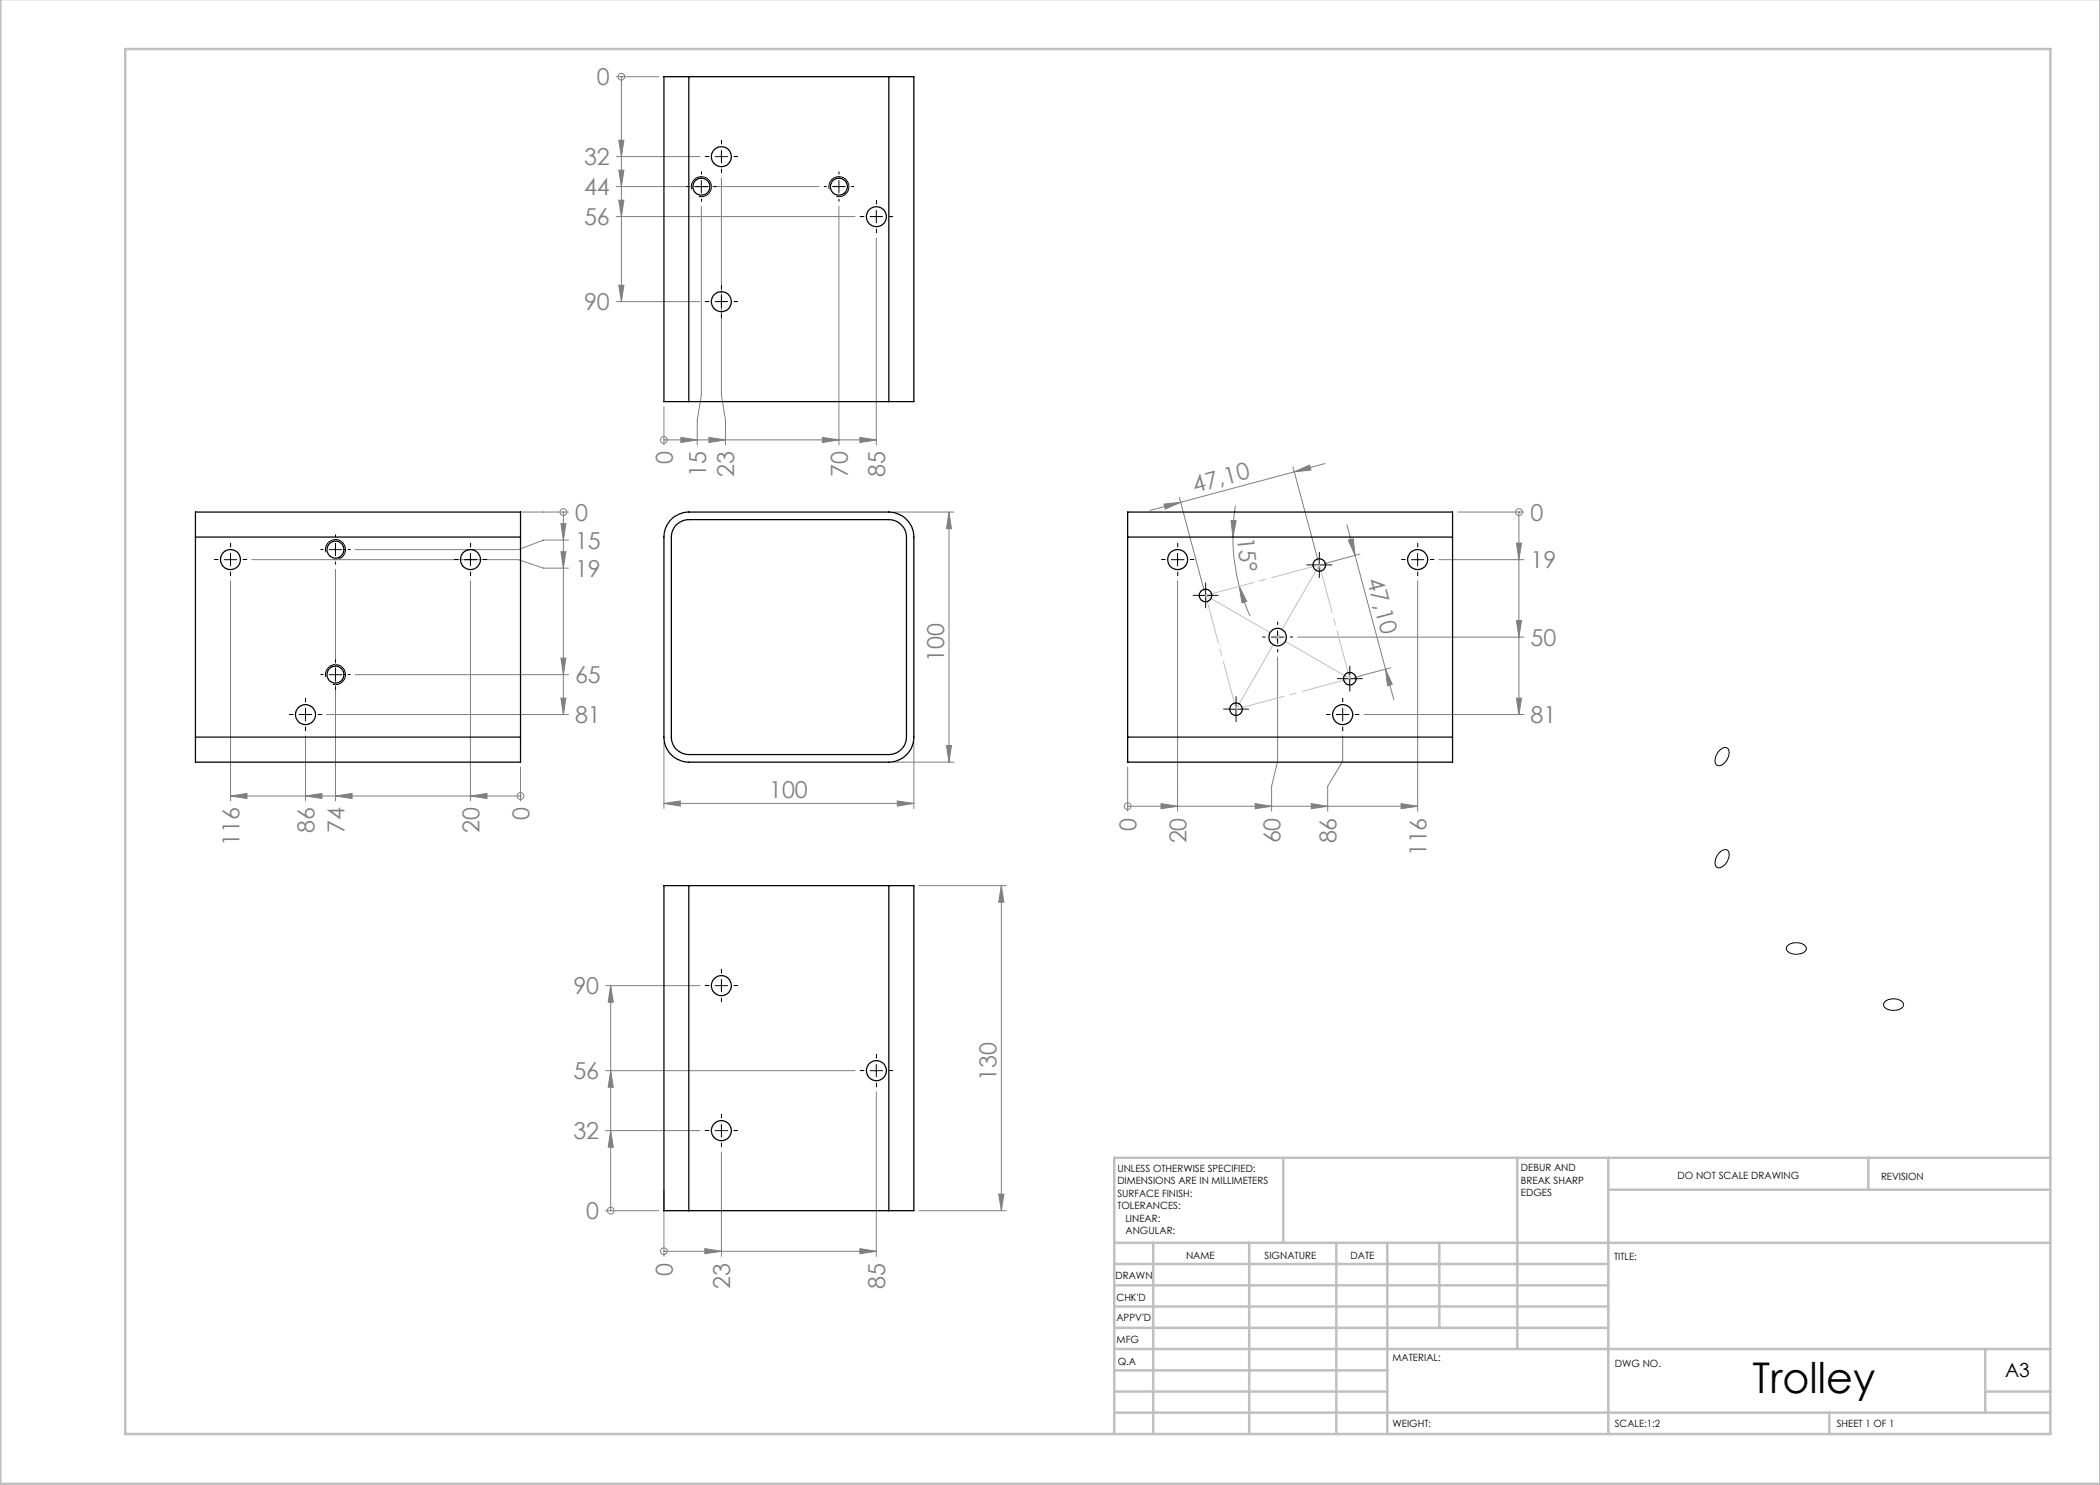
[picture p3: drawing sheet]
<svg xmlns="http://www.w3.org/2000/svg" width="420mm" height="297mm" viewBox="0 0 420 297" stroke-linecap="round" stroke-linejoin="round" font-family="sans-serif">
<g fill="none" stroke="#808080" stroke-width=".2">
<path d="M123.3 15.3h8.5M124.3 15.3h.1M124.3 15.3v45M123.3 31.3h16.7M123.3 37.3h40.5M123.8 28h1l-.5 3.3zM123.8 34h1l-.5 3.3zM144.3 35.6v43.4l.8 5v5M123.3 43.3h47.7M123.8 40h1l-.5 3.3zM123.8 57h1l-.5 3.3zM140.3 41.3v37.7l-.8 5v5"/>
<path d="M167.8 41.3v47.7M175.3 47.6v41.4M123.3 60.3h16.7M132.8 88h.1M132.8 81.3v7.7M132.8 88h42.5M136.2 87.5l3.3 .5-3.3 .5zM141.8 87.5l3.3 .5-3.3 .5zM164.5 87.5l3.3 .5-3.3 .5zM172 87.5l3.3 .5-3.3 .5zM235.9 99.5l4.9 18.6M258.6 93.4l5 18.6"/>
<path d="M258.9 94.4l3-1.4 .3 1zM258.9 94.4l-22.8 6.1M265 92.7l-6.1 1.7M46.1 116.2v44M50.3 111.9h53.4l5 1.7h5M67.1 113.9v46.3M94.1 116.2v44M104.1 102.4h9.6M112.2 104.7h1l-.5 3.3zM112.2 110.3h1l-.5 3.3zM112.7 102.4h.1M112.7 102.4v40.5"/>
<path d="M113.7 108h-5l-5 1.9h-32.7M178.8 102.4h12M189.8 102.4v50M189.8 102.4l.5 3.3h-1zM232.8 100.8l3.3-.3-3.1 1.3zM235.5 116.2v46M236.1 100.5l-6.1 1.6M246.2 104.1h1l-.6 3.3zM246.6 107.4a37.3 37.3 0 0 0 1.3 9.9M247.1 101.1l-.4 3.1-.1 3.2M247.9 117.3l1.4 3-.9 .3zM247.9 117.3l.9 3 1.2 2.9"/>
<path d="M269.4 104.9l1.6 6.2M269.7 108l1-.2 .3 3.3zM271 111.1l6.1 22.7M272 110.8l-7.2 1.9M283.5 116.2v46M287.8 111.9h17M291.5 102.4h13.3M303.3 108.6h1l-.5 3.3zM303.8 102.4h.1M303.8 102.4v40.5M71 134.9h42.7M112.2 131.6h1l-.5 3.3z"/>
<path d="M112.2 139.6h1l-.5 3.3zM255.5 131.4v20.9l-1.2 5v4.9M259.5 127.4h45.3M277.1 133.8l1.3 3.1-.9 .3zM277.1 133.8l1.7 6.1M278.1 133.6l-7.2 1.9M303.3 124.1h1l-.5 3.3zM303.3 139.6h1l-.5 3.3zM46.1 159.2h58M46.1 159.2l3.3-.5v1zM61.1 147.2v13M61.1 159.2l3.3-.5v1z"/>
<path d="M65.3 142.9h48.4M67.1 159.2l3.3-.5v1zM94.1 159.2l3.3-.5v1zM104.1 159.2h.1M104.1 153.4v6.8M132.8 148.4v13.3M178.8 152.4h12M182.8 148.4v13.3M189.3 149.1h1l-.5 3.3zM225.5 153.4v8.8M268.5 147.2v5.1l-3 5v4.9M272.8 142.9h32"/>
<path d="M132.8 160.7l3.3-.5v1zM132.8 160.7h50M179.5 160.2l3.3 .5-3.3 .5zM183.8 177.1h17.5M200.3 177.1l.5 3.3h-1.1zM200.3 177.1v65M225.5 161.3h.1M225.5 161.3h58M232.2 160.7l3.3 .6-3.3 .4zM251 160.7l3.3 .6-3.3 .4zM262.3 160.7l3.2 .6-3.2 .4zM280.2 160.7l3.3 .6-3.3 .4z"/>
<path d="M121.1 197.1h18.9M122.1 197.1l.6 3.3h-1.1zM122.1 197.1v45M121.1 214.1h49.9M122.1 214.1l.6 3.3h-1.1zM175.3 218.4v32.9M121.1 226.1h18.9M122.1 226.1l.6 3.3h-1.1zM132.8 238.1v13.2M144.3 230.4v20.9M199.7 238.8h1.1l-.5 3.3zM121.1 242.1h10.7"/>
<path d="M122.1 242.1h.1M132.8 250.3h.1M132.8 250.3h42.5M141 249.7l3.3 .6-3.3 .5zM172 249.7l3.3 .6-3.3 .5zM183.8 242.1h17.5"/>
<circle cx="124.3" cy="15.3" r=".68"/>
<circle cx="132.8" cy="88" r=".68"/>
<circle cx="112.7" cy="102.4" r=".68"/>
<circle cx="303.8" cy="102.4" r=".68"/>
<circle cx="104.1" cy="159.2" r=".68"/>
<circle cx="225.5" cy="161.2" r=".68"/>
<circle cx="122.1" cy="242.1" r=".67"/>
<circle cx="132.8" cy="250.2" r=".68"/>
</g>
<g fill="none" stroke="#000" stroke-width=".2">
<path d="M138.4 37.8a1.99 1.99 0 0 1 1.7-2.4 1.99 1.99 0 0 1 2.2 2.1 1.99 1.99 0 0 1-2.5 1.8M139 37.3h2.5M140.3 36.1v2.5M143 31.3h2.5M144.3 30.1v2.5M165.8 37.8a2 2 0 0 1 1.8-2.5 2 2 0 0 1 2.2 2.2 2 2 0 0 1-2.5 1.8M166.5 37.3h2.5M167.8 36.1v2.5M144.3 59.1v2.5M174 43.3h2.5M175.3 42.1v2.5M143 60.3h2.5"/>
<path d="M44.8 111.9h2.5M46.1 110.7v2.5M65.2 110.5a2 2 0 0 1 1.7-2.6 2 2 0 0 1 2.2 2.2 2 2 0 0 1-2.5 1.8M65.8 109.9h2.5M67.1 108.7v2.5M92.9 111.9h2.5M94.1 110.7v2.5M234.3 111.9h2.5M235.5 110.7v2.5M239.9 119.1h2.5M241.1 117.9v2.4M262.6 113h2.5"/>
<path d="M263.8 111.8v2.5M282.3 111.9h2.5M283.5 110.7v2.5M65.2 135.4a1.99 1.99 0 0 1 1.7-2.5 1.99 1.99 0 0 1 2.2 2.2 1.99 1.99 0 0 1-2.5 1.7M65.8 134.9h2.5M67.1 133.7v2.5M254.3 127.4h2.5M255.5 126.2v2.5M268.7 135.7h2.5M269.9 134.5v2.5M59.8 142.9h2.5M61.1 141.7v2.5"/>
<path d="M246 141.8h2.5M247.2 140.6v2.5M267.3 142.9h2.5M268.5 141.7v2.5M343.8 150.2l.1-.1a1 1 0 0 1 1-.6 1 1 0 0 1 .9 .7 2.64 2.64 0 0 1-2.1 2.9 1.26 1.26 0 0 1-.5-1.9zM343.8 170.6l.3-.2a.98 .98 0 0 1 1.3-.4 .98 .98 0 0 1 .4 1.3 2.39 2.39 0 0 1-2.3 2.2 1.77 1.77 0 0 1 0-2.5zM143 197.1h2.5M144.3 195.9v2.5M357.6 189a2.64 2.64 0 0 1 3.6 .5v.1a1.63 1.63 0 0 1-1.9 1.2 1.75 1.75 0 0 1-2-1.1zM174 214.1h2.5M175.3 212.9v2.5M377 200.3a2.61 2.61 0 0 1 3.7 .4v.1a1.63 1.63 0 0 1-1.9 1.3 1.76 1.76 0 0 1-2.1-1.2z"/>
<path d="M143 226.1h2.5M144.3 224.9v2.5"/>
</g>
<g fill="none" stroke="#000" stroke-width=".2" stroke-dasharray="15.2 1.3 1.3 1.3">
<path d="M137.8 37.3h-.5M140.3 34.8v-.4M140.3 39.8v.5M141.8 31.3h-.8M142.8 37.3h.4M144.3 28.8v-.7M144.3 33.8v.8M146.8 31.3h.7M165.3 37.3h-.5M167.8 34.8v-.4M167.8 39.8v.5M170.3 37.3h.4"/>
<path d="M144.3 57.8v-.7M172.8 43.3h-.8M175.3 40.8v-.7M175.3 45.8v.8M177.8 43.3h.7M141.8 60.3h-.8M144.3 62.8v.8M146.8 60.3h.7M43.6 111.9h-.7M46.1 109.4v-.7M46.1 114.4v.8M48.6 111.9h.8"/>
<path d="M64.6 109.9h-.4M67.1 107.4v-.4M67.1 112.4v.5M69.6 109.9h.5M91.6 111.9h-.7M94.1 109.4v-.7M94.1 114.4v.8M96.6 111.9h.8M233 111.9h-.7M235.5 109.4v-.7M235.5 114.4v.8M238 111.9h.8"/>
<path d="M239.9 119.1h-1.3M241.1 117.8v-1.2M242.4 119.1h1.2M262.6 113h-1.2M263.9 111.7v-1.2M263.9 114.2v1.3M265.1 113h1.3M281 111.9h-.7M283.5 109.4v-.7M283.5 114.4v.8M286 111.9h.8M64.6 134.9h-.4"/>
<path d="M67.1 132.4v-.4M67.1 137.4v.5M69.6 134.9h.5M241.1 120.3v1.3M253 127.4h-.5M255.5 124.9v-.5M255.5 129.9v.5M258 127.4h.5M268.7 135.7h-1.2M270 134.5v-1.3M270 137v1.2M271.2 135.7h1.3"/>
<path d="M58.6 142.9h-.7M61.1 140.4v-.7M61.1 145.4v.8M63.6 142.9h.8M246 141.8h-1.3M247.2 140.6v-1.3M247.2 143.1v1.2M248.5 141.8h1.2M266 142.9h-.7M268.5 140.4v-.7M268.5 145.4v.8M271 142.9h.8"/>
<path d="M141.8 197.1h-.8M144.3 194.6v-.7M144.3 199.6v.8M146.8 197.1h.7M172.8 214.1h-.8M175.3 211.6v-.7M175.3 216.6v.8M177.8 214.1h.7M141.8 226.1h-.8M144.3 223.6v-.7M144.3 228.6v.8M146.8 226.1h.7"/>
</g>
<path d="M241.1 119.1l6.1 22.7M263.9 113l-22.8 6.1M270 135.7l-6.1-22.7M247.2 141.8l22.8-6.1" fill="none" stroke="#c0c0c0" stroke-width=".2" stroke-dasharray="15.2 1.3 1.3 1.3" stroke-dashoffset="5.4"/>
<path d="M270 135.7l-28.9-16.6M247.2 141.8l16.7-28.8" fill="none" stroke="#c0c0c0" stroke-width=".2" stroke-dasharray="15.2 1.3 1.3 1.3" stroke-dashoffset=".5"/>
<g fill="none" stroke="#c0c0c0" stroke-width=".5">
<path d="M.1 -.1v296.9h419.9M25 9.8h385.1v277h-385.1zM256.6 231.6v17M303.5 231.6v38.2M321.7 231.6v55.2M321.7 237.9h88.4M373.7 231.6v6.3M410.1 231.6h-187.3v55.2M222.8 248.6h187.3M222.8 257.1h98.9M222.8 252.8h98.9M230.6 248.6v38.2"/>
<path d="M249.8 248.6v38.2M267.3 248.6v38.2M277.5 248.6v38.2M287.9 248.6v17M222.8 265.6h98.9M222.8 261.3h98.9M222.8 278.3h54.7M222.8 274.1h54.7M222.8 269.8h187.3M397.1 278.3h13M397.1 269.8v12.7M222.8 282.5h187.3"/>
<path d="M365.9 282.5v4.3"/>
</g>
<g fill="#808080">
<path d="M277.1 133.8l1.3 3.1-.9 .3zM269.7 108l1-.2 .3 3.3z"/>
<path d="M303.3 108.6h1l-.5 3.3zM303.3 124.1h1l-.5 3.3zM303.3 139.6h1l-.5 3.3zM122.1 226.1l.6 3.3h-1.1zM122.1 214.1l.6 3.3h-1.1zM122.1 197.1l.6 3.3h-1.1zM123.8 28h1l-.5 3.3zM123.8 34h1l-.5 3.3zM123.8 40h1l-.5 3.3zM123.8 57h1l-.5 3.3zM112.2 104.7h1l-.5 3.3zM112.2 110.3h1l-.5 3.3zM112.2 131.6h1l-.5 3.3zM112.2 139.6h1l-.5 3.3z"/>
<path d="M258.9 94.4l3-1.4 .3 1zM232.8 100.8l3.3-.3-3.1 1.3z"/>
<path d="M232.2 160.7l3.3 .6-3.3 .4zM251 160.7l3.3 .6-3.3 .4zM262.3 160.7l3.2 .6-3.2 .4zM280.2 160.7l3.3 .6-3.3 .4zM141 249.7l3.3 .6-3.3 .5zM172 249.7l3.3 .6-3.3 .5zM136.2 87.5l3.3 .5-3.3 .5zM141.8 87.5l3.3 .5-3.3 .5zM164.5 87.5l3.3 .5-3.3 .5zM172 87.5l3.3 .5-3.3 .5zM94.1 159.2l3.3-.5v1zM67.1 159.2l3.3-.5v1zM61.1 159.2l3.3-.5v1zM46.1 159.2l3.3-.5v1z"/>
<path d="M246.2 104.1h1l-.6 3.3zM247.9 117.3l1.4 3-.9 .3z"/>
<path d="M200.3 177.1l.5 3.3h-1.1zM199.7 238.8h1.1l-.5 3.3z"/>
<path d="M189.8 102.4l.5 3.3h-1zM189.3 149.1h1l-.5 3.3z"/>
<path d="M132.8 160.7l3.3-.5v1zM179.5 160.2l3.3 .5-3.3 .5z"/>
</g>
<g fill="none" stroke="#000" stroke-width=".25">
<path d="M137.8 15.3h-5v65h5M137.8 15.3v65M137.8 15.3h40M177.8 15.3h5v65h-5M177.8 15.3v65M137.8 80.3h40M39.1 107.4v-5h65v5M39.1 107.4h65M39.1 107.4v40M104.1 107.4v40M134 104.1a5.4 5.4 0 0 1 3.8-1.7h40a5 5 0 0 1 5 5v40a5 5 0 0 1-5 5h-40a5 5 0 0 1-5-5v-40.6a5.1 5.1 0 0 1 1.2-2.7zM135.1 105.1l1.2-.9 1.5-.3h40a3.5 3.5 0 0 1 3.5 3.5v40a3.5 3.5 0 0 1-3.5 3.5h-40a3.5 3.5 0 0 1-3.5-3.5v-40l.1-1z"/>
<path d="M225.5 107.4v-5h65v5M225.5 107.4h65M225.5 107.4v40M290.5 107.4v40M39.1 147.4v5h65v-5M39.1 147.4h65M225.5 147.4v5h65v-5M225.5 147.4h65M137.8 177.1h-5v65h5M137.8 177.1v65M137.8 177.1h40M177.8 177.1h5v65h-5"/>
<path d="M177.8 177.1v65M137.8 242.1h40"/>
<circle cx="140.3" cy="37.3" r="1.7"/>
<circle cx="144.3" cy="31.3" r="2"/>
<circle cx="167.8" cy="37.3" r="1.7"/>
<circle cx="175.3" cy="43.3" r="2"/>
<circle cx="144.3" cy="60.3" r="2"/>
<circle cx="46.1" cy="111.9" r="2"/>
<circle cx="67.1" cy="109.9" r="1.7"/>
<circle cx="94.1" cy="111.9" r="1.99"/>
<circle cx="235.5" cy="111.9" r="2"/>
<circle cx="241.1" cy="119.1" r="1.25"/>
<circle cx="263.9" cy="113" r="1.24"/>
<circle cx="283.5" cy="111.9" r="2"/>
<circle cx="67.1" cy="134.9" r="1.71"/>
<circle cx="255.5" cy="127.4" r="1.75"/>
<circle cx="269.9" cy="135.7" r="1.27"/>
<circle cx="61.1" cy="142.9" r="2"/>
<circle cx="247.2" cy="141.8" r="1.24"/>
<circle cx="268.5" cy="142.9" r="2"/>
<circle cx="144.3" cy="197.1" r="2"/>
<circle cx="175.3" cy="214.1" r="2"/>
<circle cx="144.3" cy="226.1" r="2"/>
</g>
<text font-size="8.5" x="350.5" y="278.5">Trolley</text>
<g font-size="4.7" fill="#808080">
<text x="119.4" y="17.1">0</text>
<text x="116.8" y="33.1">32</text>
<text x="116.8" y="39.1">44</text>
<text x="116.8" y="45.1">56</text>
<text x="116.8" y="62.1">90</text>
<text x="134.6" y="92.9" transform="rotate(-90 134.6 92.9)">0</text>
<text x="141.3" y="95.5" transform="rotate(-90 141.3 95.5)">15</text>
<text x="146.9" y="95.5" transform="rotate(-90 146.9 95.5)">23</text>
<text x="169.6" y="95.5" transform="rotate(-90 169.6 95.5)">70</text>
<text x="177.1" y="95.5" transform="rotate(-90 177.1 95.5)">85</text>
<text x="239" y="98.6" transform="rotate(-15 239 98.6)">47,10</text>
<text x="115" y="104.2">0</text>
<text x="247.4" y="107.5" transform="rotate(84 247.4 107.5)">15°</text>
<text x="306.1" y="104.2">0</text>
<text x="115" y="109.8">15</text>
<text x="306.1" y="113.7">19</text>
<text x="115" y="115.4">19</text>
<text x="273.4" y="115.9" transform="rotate(75 273.4 115.9)">47,10</text>
<text x="306.1" y="129.2">50</text>
<text x="115" y="136.7">65</text>
<text x="188.8" y="132.5" transform="rotate(-90 188.8 132.5)">100</text>
<text x="115" y="144.7">81</text>
<text x="306.1" y="144.7">81</text>
<text x="153.8" y="159.7">100</text>
<text x="62.9" y="166.7" transform="rotate(-90 62.9 166.7)">86</text>
<text x="68.9" y="166.7" transform="rotate(-90 68.9 166.7)">74</text>
<text x="95.9" y="166.7" transform="rotate(-90 95.9 166.7)">20</text>
<text x="105.9" y="164.1" transform="rotate(-90 105.9 164.1)">0</text>
<text x="227.3" y="166.1" transform="rotate(-90 227.3 166.1)">0</text>
<text x="47.9" y="169.2" transform="rotate(-90 47.9 169.2)">116</text>
<text x="237.3" y="168.7" transform="rotate(-90 237.3 168.7)">20</text>
<text x="256.1" y="168.7" transform="rotate(-90 256.1 168.7)">60</text>
<text x="267.3" y="168.7" transform="rotate(-90 267.3 168.7)">86</text>
<text x="285.3" y="171.3" transform="rotate(-90 285.3 171.3)">116</text>
<text x="114.7" y="198.9">90</text>
<text x="114.7" y="215.9">56</text>
<text x="199.3" y="216.2" transform="rotate(-90 199.3 216.2)">130</text>
<text x="114.7" y="227.9">32</text>
<text x="117.3" y="243.9">0</text>
<text x="134.6" y="255.1" transform="rotate(-90 134.6 255.1)">0</text>
<text x="146.1" y="257.7" transform="rotate(-90 146.1 257.7)">23</text>
<text x="177.1" y="257.7" transform="rotate(-90 177.1 257.7)">85</text>
</g>
<text font-size="3.9" x="401" y="275.4">A3</text>
<g font-size="2">
<text x="223.5" y="234.4">UNLESS OTHERWISE SPECIFIED:</text>
<text x="223.5" y="236.9">DIMENSIONS ARE IN MILLIMETERS</text>
<text x="223.5" y="239.4">SURFACE FINISH:</text>
<text x="304.2" y="234.3">DEBUR AND</text>
<text x="304.2" y="236.8">BREAK SHARP</text>
<text x="304.2" y="239.3">EDGES</text>
<text x="335.5" y="235.8">DO NOT SCALE DRAWING</text>
<text x="376.2" y="236">REVISION</text>
<text x="223.5" y="241.9">TOLERANCES:</text>
<text x="225.1" y="244.4">LINEAR:</text>
<text x="225.1" y="246.9">ANGULAR:</text>
<text x="237.2" y="251.8">NAME</text>
<text x="252.9" y="251.7">SIGNATURE</text>
<text x="270.1" y="251.7">DATE</text>
<text x="223.1" y="255.9">DRAWN</text>
<text x="322.8" y="252">TITLE:</text>
<text x="223.3" y="260.1">CHK'D</text>
<text x="223.3" y="264.2">APPV'D</text>
<text x="223.3" y="268.6">MFG</text>
<text x="223.5" y="272.9">Q.A</text>
<text x="278.5" y="272.3">MATERIAL:</text>
<text x="323" y="273.4">DWG NO.</text>
<text x="278.5" y="285.3">WEIGHT:</text>
<text x="323" y="285.4">SCALE:1:2</text>
<text x="367.4" y="285.4">SHEET 1 OF 1</text>
</g>
</svg>
